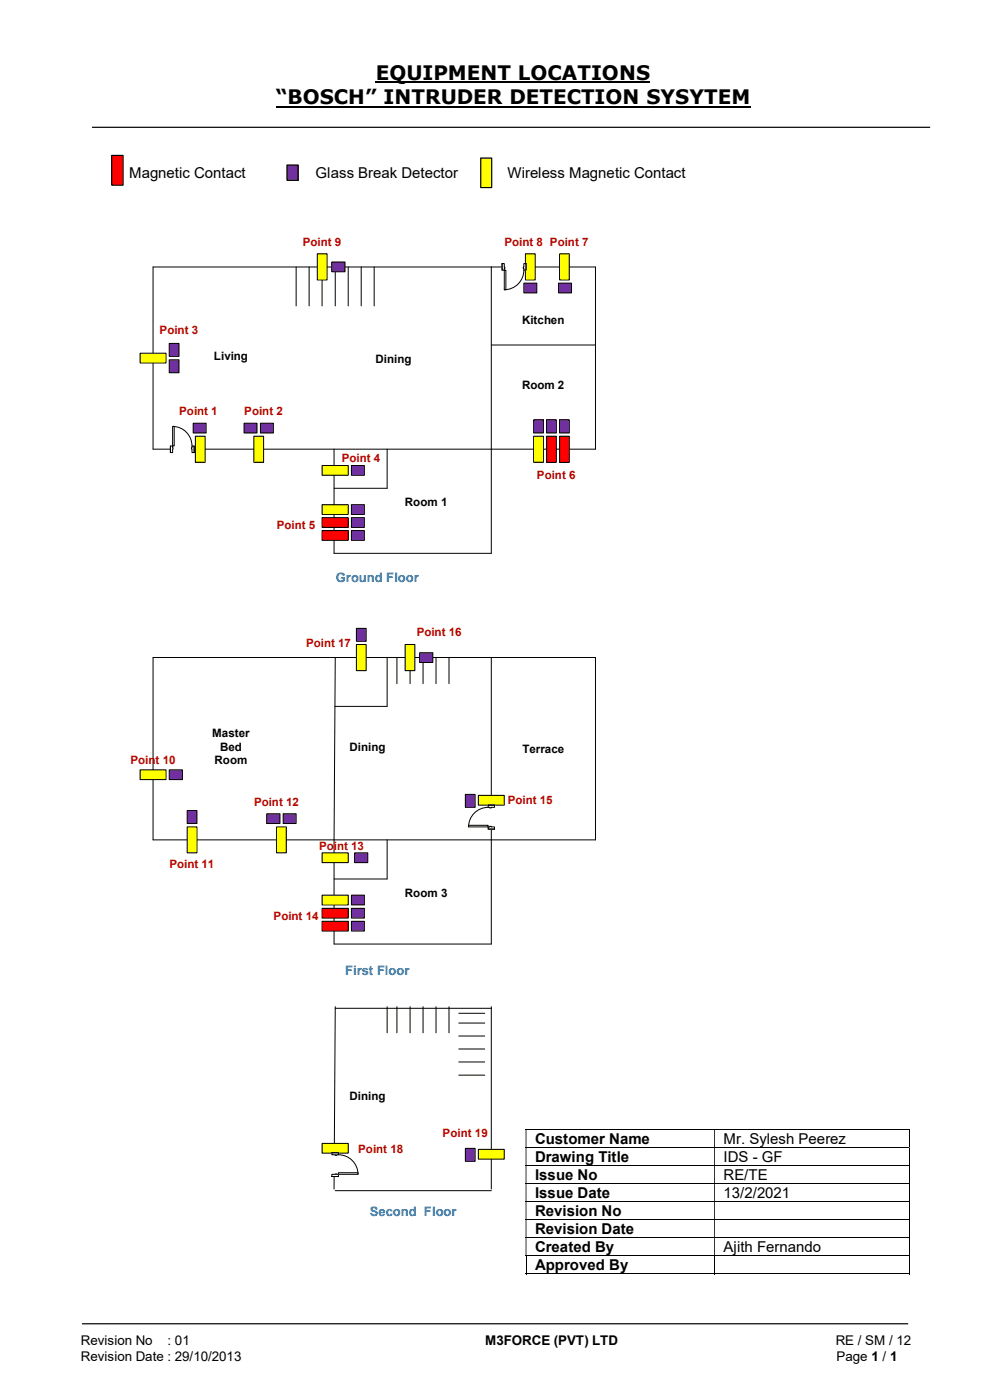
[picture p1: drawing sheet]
<svg xmlns="http://www.w3.org/2000/svg" width="210mm" height="297mm" viewBox="0 0 210 297" stroke-linecap="round" stroke-linejoin="round" font-family="sans-serif">
<path d="M79.7 17.5h58.2M58.5 22.6h100.7" fill="none" stroke="#000" stroke-width=".42"/>
<path d="M19.5 27h177.8M17.4 280.8h175.3" fill="none" stroke="#000" stroke-width=".25"/>
<path d="M23.7 33h2.4v6.3h-2.4z" fill-rule="evenodd" fill="#f00"/>
<path d="M23.7 33h2.4v6.3h-2.4z" fill="none" stroke="#000" stroke-width=".25"/>
<path d="M32.5 56.6h93.8v38.7h-93.8zM62.8 56.6v8.3M104.2 56.6v60.8M104.2 73.2h22.1M70.9 95.3v22.1M82.1 95.3v8.3h-11.2" fill="none" stroke="#000" stroke-width=".21"/>
<path d="M113.2 92.5h2.1v5.6h-2.1z" fill="#ff0"/>
<path d="M113.2 92.5h2.1v5.6h-2.1z" fill="none" stroke="#000" stroke-width=".21"/>
<path d="M118.7 53.8h2.1v5.6h-2.1z" fill="#ff0"/>
<path d="M118.7 53.8h2.1v5.6h-2.1z" fill="none" stroke="#000" stroke-width=".21"/>
<path d="M111.5 53.8h2v5.6h-2z" fill="#ff0"/>
<path d="M111.5 53.8h2v5.6h-2z" fill="none" stroke="#000" stroke-width=".21"/>
<path d="M68.3 107.1h5.6v2h-5.6z" fill="#ff0"/>
<path d="M68.3 107.1h5.6v2h-5.6z" fill="none" stroke="#000" stroke-width=".21"/>
<path d="M68.3 98.8h5.6v2h-5.6z" fill="#ff0"/>
<path d="M68.3 98.8h5.6v2h-5.6z" fill="none" stroke="#000" stroke-width=".21"/>
<path d="M53.8 92.5h2.1v5.6h-2.1z" fill="#ff0"/>
<path d="M53.8 92.5h2.1v5.6h-2.1z" fill="none" stroke="#000" stroke-width=".21"/>
<path d="M51.8 89.8h2.7v2.1h-2.7z" fill="#7030a0"/>
<path d="M51.8 89.8h2.7v2.1h-2.7z" fill="none" stroke="#000" stroke-width=".21"/>
<path d="M29.7 74.9h5.5v2.1h-5.5z" fill="#ff0"/>
<path d="M29.7 74.9h5.5v2.1h-5.5z" fill="none" stroke="#000" stroke-width=".21"/>
<path d="M41.4 92.5h2.1v5.6h-2.1z" fill="#ff0"/>
<path d="M65.6 56.6v8.3M68.3 56.6v8.3M71.1 56.6v8.3M73.9 56.6v8.3M76.6 56.6v8.3M79.4 56.6v8.3M41.4 92.5h2.1v5.6h-2.1zM71 149.9h11.1M71.1 252.6h33.1" fill="none" stroke="#000" stroke-width=".21"/>
<path d="M106.5 55.9h5.1v1.5h-5.1z" fill="#fff"/>
<path d="M106.5 55.9h5.1v1.5h-5.1z" fill="none" stroke="#fff" stroke-width=".21"/>
<path d="M106.5 55.9v1.4h.5v-1.4zM111.1 55.9h.5v1.4h-.5z" fill-rule="evenodd" fill="#fff"/>
<path d="M107 56.6v-.7h-.5v1.4h.5v-.3M111.1 56.6v-.7h.5v1.4h-.5v-.3" fill="none" stroke="#000" stroke-width=".21"/>
<path d="M107 56.6v.4h.1v-.4zM111 56.6h.1v.4h-.1z" fill-rule="evenodd" fill="#fff"/>
<path d="M106.5 55.9v1.4M107 56.6h.1v.4h-.1M111.1 56.6h-.1v.4h.1M111.1 57.3a4.2 4.2 0 0 1-4.1 4.2M111.6 55.9v1.4" fill="none" stroke="#000" stroke-width=".21"/>
<path d="M107 57.3h.3v4.2h-.3z" fill="#fff"/>
<path d="M107 57.3h.3v4.2h-.3z" fill="none" stroke="#000" stroke-width=".21"/>
<path d="M36.2 94.6h5v1.5h-5z" fill="#fff"/>
<path d="M36.2 94.6h5v1.5h-5z" fill="none" stroke="#fff" stroke-width=".21"/>
<path d="M36.2 94.6h.4v1.4h-.4zM40.7 94.6v1.4h.5v-1.4z" fill-rule="evenodd" fill="#fff"/>
<path d="M36.6 95v-.4h-.4v1.4h.4v-.7M40.7 95v-.4h.5v1.4h-.5v-.7" fill="none" stroke="#000" stroke-width=".21"/>
<path d="M36.6 95l.1 .3zM40.6 95l.1 .3z" fill-rule="evenodd" fill="#fff"/>
<path d="M36.2 94.6v1.4M36.6 90.5a4.1 4.1 0 0 1 4.1 4.1M36.6 95v.3M40.7 95v.3M41.2 94.6v1.4" fill="none" stroke="#000" stroke-width=".21"/>
<path d="M36.6 90.5h.4v4.1h-.4z" fill="#fff"/>
<path d="M36.6 90.5h.4v4.1h-.4z" fill="none" stroke="#000" stroke-width=".21"/>
<path d="M41 89.8h2.7v2.1h-2.7z" fill="#7030a0"/>
<path d="M41 89.8h2.7v2.1h-2.7z" fill="none" stroke="#000" stroke-width=".21"/>
<path d="M111.1 60.1h2.8v2h-2.8z" fill="#7030a0"/>
<path d="M111.1 60.1h2.8v2h-2.8z" fill="none" stroke="#000" stroke-width=".21"/>
<path d="M118.5 60.1h2.7v2h-2.7z" fill="#7030a0"/>
<path d="M118.5 60.1h2.7v2h-2.7z" fill="none" stroke="#000" stroke-width=".21"/>
<path d="M70.4 55.6h2.8v2.1h-2.8z" fill="#7030a0"/>
<path d="M70.4 55.6h2.8v2.1h-2.8z" fill="none" stroke="#000" stroke-width=".21"/>
<path d="M74.5 112.6h2.8v2h-2.8z" fill="#7030a0"/>
<path d="M74.5 112.6h2.8v2h-2.8z" fill="none" stroke="#000" stroke-width=".21"/>
<path d="M74.5 109.8h2.8v2.1h-2.8z" fill="#7030a0"/>
<path d="M74.5 109.8h2.8v2.1h-2.8z" fill="none" stroke="#000" stroke-width=".21"/>
<path d="M74.5 107.1h2.8v2h-2.8z" fill="#7030a0"/>
<path d="M74.5 107.1h2.8v2h-2.8z" fill="none" stroke="#000" stroke-width=".21"/>
<path d="M74.5 98.8h2.8v2h-2.8z" fill="#7030a0"/>
<path d="M74.5 98.8h2.8v2h-2.8z" fill="none" stroke="#000" stroke-width=".21"/>
<path d="M55.2 89.8h2.8v2.1h-2.8z" fill="#7030a0"/>
<path d="M55.2 89.8h2.8v2.1h-2.8z" fill="none" stroke="#000" stroke-width=".21"/>
<path d="M35.9 72.9h2.1v2.7h-2.1z" fill="#7030a0"/>
<path d="M35.9 72.9h2.1v2.7h-2.1z" fill="none" stroke="#000" stroke-width=".21"/>
<path d="M35.9 76.3h2.1v2.8h-2.1z" fill="#7030a0"/>
<path d="M35.9 76.3h2.1v2.8h-2.1z" fill="none" stroke="#000" stroke-width=".21"/>
<path d="M68.3 112.6h5.6v2h-5.6z" fill="#f00"/>
<path d="M68.3 112.6h5.6v2h-5.6z" fill="none" stroke="#000" stroke-width=".21"/>
<path d="M68.3 109.8h5.6v2.1h-5.6z" fill="#f00"/>
<path d="M68.3 109.8h5.6v2.1h-5.6zM70.9 117.4h33.3" fill="none" stroke="#000" stroke-width=".21"/>
<path d="M67.3 53.8h2.1v5.6h-2.1z" fill="#ff0"/>
<path d="M67.3 53.8h2.1v5.6h-2.1z" fill="none" stroke="#000" stroke-width=".21"/>
<path d="M118.7 92.5h2.1v5.6h-2.1z" fill="#f00"/>
<path d="M118.7 92.5h2.1v5.6h-2.1z" fill="none" stroke="#000" stroke-width=".21"/>
<path d="M116 92.5h2v5.6h-2z" fill="#f00"/>
<path d="M116 92.5h2v5.6h-2z" fill="none" stroke="#000" stroke-width=".21"/>
<path d="M113.2 89.1h2.1v2.8h-2.1z" fill="#7030a0"/>
<path d="M113.2 89.1h2.1v2.8h-2.1z" fill="none" stroke="#000" stroke-width=".21"/>
<path d="M116 89.1h2v2.8h-2z" fill="#7030a0"/>
<path d="M116 89.1h2v2.8h-2z" fill="none" stroke="#000" stroke-width=".21"/>
<path d="M118.7 89.1h2.1v2.8h-2.1z" fill="#7030a0"/>
<path d="M118.7 89.1h2.1v2.8h-2.1zM32.5 139.5h93.8v38.7h-93.8zM71.1 139.5l-.2 60.8M104.2 139.5v60.8M82.1 178.2v8.3h-11.2" fill="none" stroke="#000" stroke-width=".21"/>
<path d="M68.3 189.9h5.6v2.1h-5.6z" fill="#ff0"/>
<path d="M68.3 189.9h5.6v2.1h-5.6z" fill="none" stroke="#000" stroke-width=".21"/>
<path d="M68.3 180.9h5.6v2.1h-5.6z" fill="#ff0"/>
<path d="M68.3 180.9h5.6v2.1h-5.6z" fill="none" stroke="#000" stroke-width=".21"/>
<path d="M101.5 168.7h5.5v2.1h-5.5z" fill="#ff0"/>
<path d="M82.1 139.5v10.4M84.2 139.5v5.5M87 139.5v5.5M89.7 139.5v5.5M92.5 139.5v5.5M95.2 139.5v5.5M101.5 168.7h5.5v2.1h-5.5z" fill="none" stroke="#000" stroke-width=".21"/>
<path d="M98.7 168.5h2.1v2.8h-2.1z" fill="#7030a0"/>
<path d="M98.7 168.5h2.1v2.8h-2.1z" fill="none" stroke="#000" stroke-width=".21"/>
<path d="M89 138.5h2.8v2h-2.8z" fill="#7030a0"/>
<path d="M89 138.5h2.8v2h-2.8z" fill="none" stroke="#000" stroke-width=".21"/>
<path d="M74.5 195.5h2.8v2h-2.8z" fill="#7030a0"/>
<path d="M74.5 195.5h2.8v2h-2.8z" fill="none" stroke="#000" stroke-width=".21"/>
<path d="M74.5 192.7h2.8v2.1h-2.8z" fill="#7030a0"/>
<path d="M74.5 192.7h2.8v2.1h-2.8z" fill="none" stroke="#000" stroke-width=".21"/>
<path d="M74.5 189.9h2.8v2.1h-2.8z" fill="#7030a0"/>
<path d="M74.5 189.9h2.8v2.1h-2.8z" fill="none" stroke="#000" stroke-width=".21"/>
<path d="M75.2 180.9h2.8v2.1h-2.8z" fill="#7030a0"/>
<path d="M75.2 180.9h2.8v2.1h-2.8z" fill="none" stroke="#000" stroke-width=".21"/>
<path d="M68.3 195.5h5.6v2h-5.6z" fill="#f00"/>
<path d="M68.3 195.5h5.6v2h-5.6z" fill="none" stroke="#000" stroke-width=".21"/>
<path d="M68.3 192.7h5.6v2.1h-5.6z" fill="#f00"/>
<path d="M68.3 192.7h5.6v2.1h-5.6zM70.9 200.3h33.3" fill="none" stroke="#000" stroke-width=".21"/>
<path d="M85.9 136.7h2.1v5.6h-2.1z" fill="#ff0"/>
<path d="M85.9 136.7h2.1v5.6h-2.1z" fill="none" stroke="#000" stroke-width=".21"/>
<path d="M58.7 175.4h2v5.5h-2z" fill="#ff0"/>
<path d="M58.7 175.4h2v5.5h-2z" fill="none" stroke="#000" stroke-width=".21"/>
<path d="M56.6 172.6h2.8v2.1h-2.8z" fill="#7030a0"/>
<path d="M56.6 172.6h2.8v2.1h-2.8z" fill="none" stroke="#000" stroke-width=".21"/>
<path d="M60.1 172.6h2.7v2.1h-2.7z" fill="#7030a0"/>
<path d="M60.1 172.6h2.7v2.1h-2.7z" fill="none" stroke="#000" stroke-width=".21"/>
<path d="M29.7 163.3h5.5v2.1h-5.5z" fill="#ff0"/>
<path d="M29.7 163.3h5.5v2.1h-5.5z" fill="none" stroke="#000" stroke-width=".21"/>
<path d="M35.9 163.3h2.8v2.1h-2.8z" fill="#7030a0"/>
<path d="M35.9 163.3h2.8v2.1h-2.8z" fill="none" stroke="#000" stroke-width=".21"/>
<path d="M39.7 175.4h2.1v5.5h-2.1z" fill="#ff0"/>
<path d="M39.7 175.4h2.1v5.5h-2.1z" fill="none" stroke="#000" stroke-width=".21"/>
<path d="M39.7 172h2.1v2.7h-2.1z" fill="#7030a0"/>
<path d="M39.7 172h2.1v2.7h-2.1z" fill="none" stroke="#000" stroke-width=".21"/>
<path d="M75.6 136.7h2.1v5.6h-2.1z" fill="#ff0"/>
<path d="M75.6 136.7h2.1v5.6h-2.1z" fill="none" stroke="#000" stroke-width=".21"/>
<path d="M75.6 133.3h2.1v2.8h-2.1z" fill="#7030a0"/>
<path d="M75.6 133.3h2.1v2.8h-2.1zM71.1 213.6l-.2 38.7M71.1 213.9h33.1M82.1 213.6v5.5M84.2 213.6v5.5M87 213.6v5.5M89.7 213.6v5.5M92.5 213.6v5.5M95.2 213.6v5.5M104.2 213.6v38.7" fill="none" stroke="#000" stroke-width=".21"/>
<path d="M68.3 242.6h5.6v2h-5.6z" fill="#ff0"/>
<path d="M68.3 242.6h5.6v2h-5.6z" fill="none" stroke="#000" stroke-width=".21"/>
<path d="M101.5 243.8h5.5v2.1h-5.5z" fill="#ff0"/>
<path d="M101.5 243.8h5.5v2.1h-5.5z" fill="none" stroke="#000" stroke-width=".21"/>
<path d="M98.7 243.6h2.1v2.8h-2.1z" fill="#7030a0"/>
<path d="M97.3 215h5.5M97.3 217h5.5M97.3 219.8h5.5M97.3 222.5h5.5M97.3 228.1h5.5M97.3 225.3h5.5M98.7 243.6h2.1v2.8h-2.1z" fill="none" stroke="#000" stroke-width=".21"/>
<path d="M103.5 170.8h1.4v5.1h-1.4z" fill="#fff"/>
<path d="M103.5 170.8h1.4v5.1h-1.4z" fill="none" stroke="#fff" stroke-width=".21"/>
<path d="M103.5 175.4h1.4v.5h-1.4zM103.5 170.8v.5h1.4v-.5z" fill-rule="evenodd" fill="#fff"/>
<path d="M103.9 175.4h-.4v.5h1.4v-.5h-.7M103.9 171.3h-.4v-.5h1.4v.5h-.7" fill="none" stroke="#000" stroke-width=".21"/>
<path d="M103.9 175.3h.3v.1h-.3zM103.9 171.3v.1h.3v-.1z" fill-rule="evenodd" fill="#fff"/>
<path d="M103.5 171.3a4.2 4.2 0 0 0-4.1 4.1M103.5 175.9h1.4M103.5 170.8h1.4M103.9 175.4v-.1h.3v.1M103.9 171.3v.1h.3v-.1" fill="none" stroke="#000" stroke-width=".21"/>
<path d="M99.4 175.1h4.1v.3h-4.1z" fill="#fff"/>
<path d="M99.4 175.1h4.1v.3h-4.1z" fill="none" stroke="#000" stroke-width=".21"/>
<path d="M70.4 244.6h1.4v5h-1.4z" fill="#fff"/>
<path d="M70.4 244.6h1.4v5h-1.4z" fill="none" stroke="#fff" stroke-width=".21"/>
<path d="M70.4 249.1v.5h1.4v-.5zM70.4 244.6h1.4v.4h-1.4z" fill-rule="evenodd" fill="#fff"/>
<path d="M71.1 249.1h-.7v.5h1.4v-.5h-.3M71.1 245h-.7v-.4h1.4v.4h-.3" fill="none" stroke="#000" stroke-width=".21"/>
<path d="M71.1 249l.4 .1zM71.1 245h.4v.1h-.4z" fill-rule="evenodd" fill="#fff"/>
<path d="M70.4 249.6h1.4M70.4 244.6h1.4M71.1 249.1h.4M71.1 245v.1h.4v-.1M71.8 245a4.2 4.2 0 0 1 4.1 4.1" fill="none" stroke="#000" stroke-width=".21"/>
<path d="M71.8 248.8h4.1v.3h-4.1z" fill="#fff"/>
<g fill="none" stroke="#000" stroke-width=".21">
<path d="M111.5 239.6h81.3M192.9 239.7v3.7M71.8 248.8h4.1v.3h-4.1zM111.5 243.5h81.3M111.5 247.3h81.3M111.5 251.1h81.3M111.5 254.9h81.3M111.5 258.7h81.3M192.9 243.5v3.7M192.9 247.4v3.6M192.9 251.2v3.6M192.9 255v3.7"/>
<path d="M192.9 258.8v3.7M111.5 262.6h81.3M111.5 266.4h81.3M111.5 270.3h40M111.6 266.5v3.8M151.6 266.5v3.8M151.7 270.3h41.1M192.9 262.7v3.6M192.9 266.5v3.8"/>
</g>
<g fill="#000">
<path d="M192.8 239.5h.2v.2h-.2zM111.5 239.7h.2v3.7h-.2zM151.5 239.7h.2v3.7h-.2z" fill-rule="evenodd"/>
<path d="M192.8 243.4h.2v.1h-.2zM111.5 243.5h.2v3.7h-.2zM151.5 243.5h.2v3.7h-.2z" fill-rule="evenodd"/>
<path d="M192.8 247.2h.2v.2h-.2zM111.5 247.4h.2v3.6h-.2zM151.5 247.4h.2v3.6h-.2z" fill-rule="evenodd"/>
<path d="M192.8 251h.2v.2h-.2zM111.5 251.2h.2v3.6h-.2zM151.5 251.2h.2v3.6h-.2z" fill-rule="evenodd"/>
<path d="M192.8 254.8h.2v.2h-.2zM111.5 255h.2v3.7h-.2zM151.5 255h.2v3.7h-.2z" fill-rule="evenodd"/>
<path d="M192.8 258.7h.2v.1h-.2zM111.5 258.8h.2v3.7h-.2zM151.5 258.8h.2v3.7h-.2z" fill-rule="evenodd"/>
<path d="M192.8 262.5h.2v.2h-.2zM111.5 262.7h.2v3.6h-.2zM151.5 262.7h.2v3.6h-.2z" fill-rule="evenodd"/>
</g>
<path d="M192.8 266.3h.2v.2h-.2zM192.8 270.2h.2v.1h-.2z" fill="#000"/>
<path d="M102 33.5h2.3v6.3h-2.3z" fill="#ff0"/>
<path d="M102 33.5h2.3v6.3h-2.3z" fill="none" stroke="#000" stroke-width=".25"/>
<path d="M60.9 35h2.3v3.2h-2.3z" fill="#7030a0"/>
<path d="M60.9 35h2.3v3.2h-2.3z" fill="none" stroke="#000" stroke-width=".25"/>
<g font-size="4.2">
<text x="79.7" y="17">EQUIPMENT LOCATIONS</text>
<text x="58.5" y="22.1">“BOSCH” INTRUDER DETECTION SYSYTEM</text>
</g>
<g font-size="3.2">
<text x="27.4" y="37.7">Magnetic Contact</text>
<text x="67" y="37.7">Glass Break Detector</text>
<text x="107.7" y="37.7">Wireless Magnetic Contact</text>
<text x="113.5" y="242.7">Customer Name</text>
<text x="153.5" y="242.7">Mr. Sylesh Peerez</text>
<text x="113.5" y="246.5">Drawing Title</text>
<text x="113.5" y="250.3">Issue No</text>
<text x="153.5" y="246.5">IDS - GF</text>
<text x="153.5" y="250.3">RE/TE</text>
<text x="113.5" y="254.2">Issue Date</text>
<text x="113.5" y="258">Revision No</text>
<text x="153.5" y="254.2">13/2/2021</text>
<text x="113.5" y="261.8">Revision Date</text>
<text x="113.5" y="265.6">Created By</text>
<text x="113.5" y="269.5">Approved By</text>
<text x="153.5" y="265.6">Ajith Fernando</text>
</g>
<g font-size="2.8" fill="#0070c0">
<text x="71.2" y="123.4">Ground Floor</text>
<text x="73.2" y="206.9">First Floor</text>
<text x="78.4" y="257.9">Second Floor</text>
</g>
<g font-size="2.8">
<text x="17.1" y="285.4">Revision No</text>
<text x="35.5" y="285.4">: 01</text>
<text x="102.9" y="285.4">M3FORCE (PVT) LTD</text>
<text x="177.3" y="285.4">RE / SM / 12</text>
<text x="17.1" y="288.7">Revision Date : 29/10/2013</text>
<text x="177.5" y="288.7">Page 1 / 1</text>
</g>
<g font-size="2.5" fill="#c00000">
<text x="64.2" y="52.1">Point 9</text>
<text x="107" y="52.1">Point 8 Point 7</text>
<text x="33.9" y="70.9">Point 3</text>
<text x="38" y="88.1">Point 1</text>
<text x="51.8" y="88.1">Point 2</text>
<text x="72.5" y="98.1">Point 4</text>
<text x="113.9" y="101.6">Point 6</text>
<text x="58.7" y="112.3">Point 5</text>
<text x="64.9" y="137.2">Point 17</text>
<text x="88.4" y="135">Point 16</text>
<text x="27.7" y="162">Point 10</text>
<text x="53.9" y="170.9">Point 12</text>
<text x="107.7" y="170.6">Point 15</text>
<text x="35.9" y="184.1">Point 11</text>
<text x="67.7" y="180.3">Point 13</text>
<text x="58" y="195.2">Point 14</text>
<text x="76" y="244.6">Point 18</text>
<text x="93.9" y="241.3">Point 19</text>
</g>
<g font-size="2.5">
<text x="110.7" y="68.7">Kitchen</text>
<text x="45.4" y="76.4">Living</text>
<text x="79.7" y="77">Dining</text>
<text x="110.7" y="82.5">Room 2</text>
<text x="85.9" y="107.4">Room 1</text>
<text x="45" y="156.3">Master</text>
<text x="46.7" y="159.3">Bed</text>
<text x="74.2" y="159.3">Dining</text>
<text x="110.8" y="159.8">Terrace</text>
<text x="45.5" y="162.2">Room</text>
<text x="85.9" y="190.2">Room 3</text>
<text x="74.2" y="233.3">Dining</text>
</g>
</svg>
